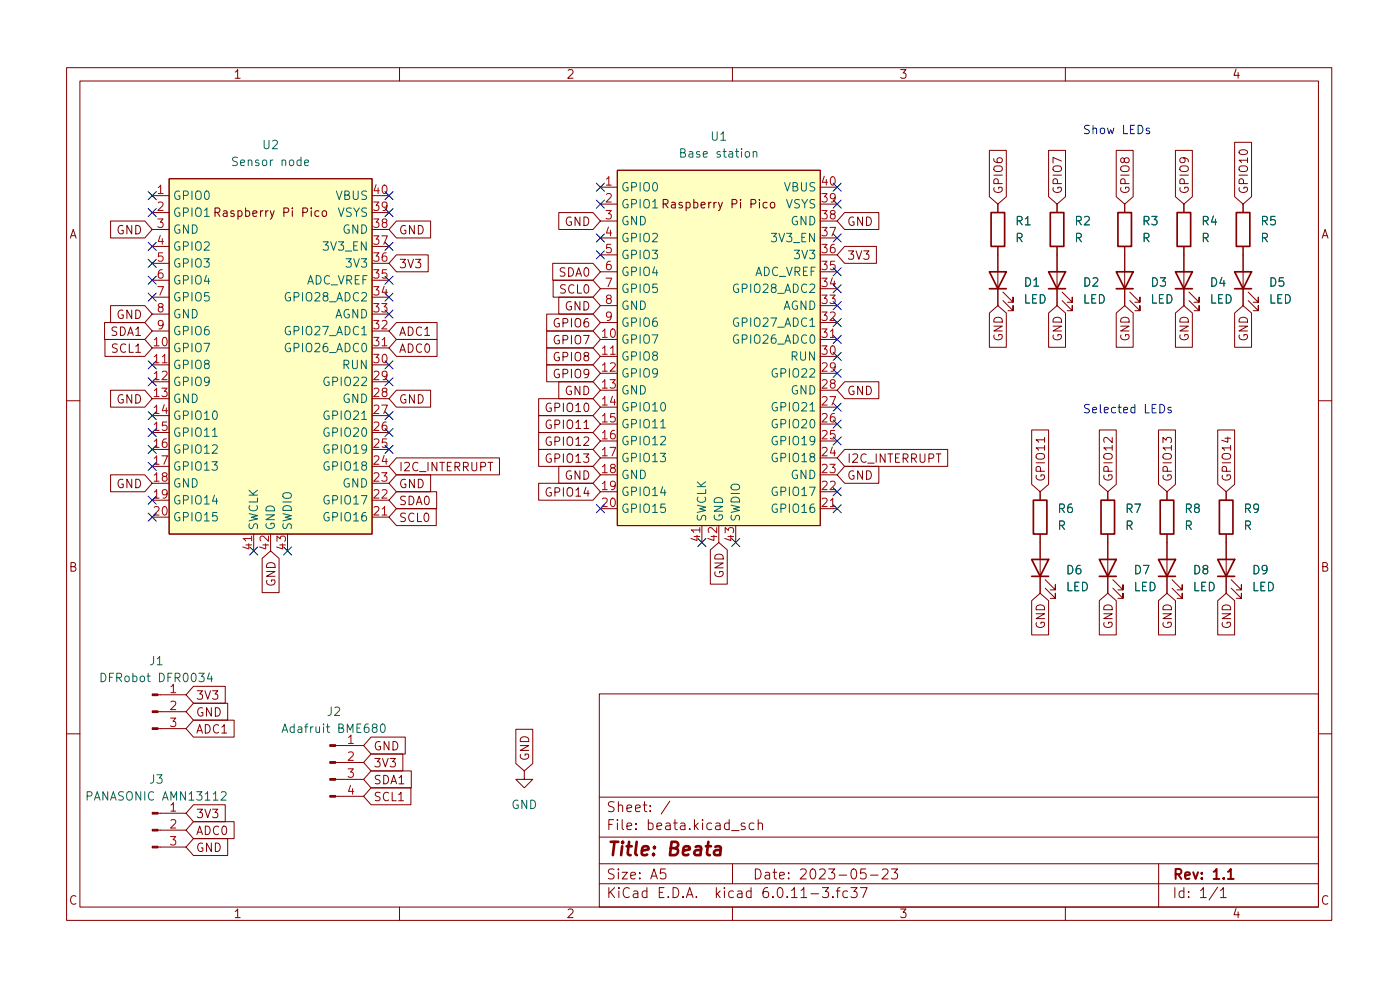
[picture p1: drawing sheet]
<svg xmlns="http://www.w3.org/2000/svg" width="210mm" height="148mm" viewBox="0 0 210 148" stroke-linecap="round" stroke-linejoin="round" font-family="sans-serif">
<g fill="none" stroke="#840000" stroke-width=".15">
<path d="M10 10.2h190v128h-190zM12 12.2h186v124h-186zM60 10.2v2M110 10.2v2M160 10.2v2M16.6 33.2h5.1l1.2 1.3-1.2 1.2h-5.1zM22.9 29.4h2.5M22.9 31.9h2.5M22.9 34.5h2.5M22.9 39.5h2.5M22.9 37h2.5M25.4 26.8h30.5v53.4h-30.5z"/>
<path d="M55.9 29.4h2.5M55.9 31.9h2.5M55.9 34.5h2.5M55.9 39.5h2.5M55.9 37h2.5M59.5 38.3h4.8v2.5h-4.8l-1.1-1.3zM59.5 33.2h5.2v2.5h-5.2l-1.1-1.2zM83 39.5h6.1l1.1 1.3-1.1 1.3h-6.1zM83.9 31.9h5.2l1.1 1.3-1.1 1.3h-5.2zM90.2 28.1h2.5M90.2 30.6h2.5M90.2 33.2h2.5"/>
<path d="M90.2 38.3h2.5M90.2 35.7h2.5M92.7 25.6h30.5v53.3h-30.5zM123.2 28.1h2.5M123.2 30.6h2.5M123.2 33.2h2.5M123.2 38.3h2.5M123.2 35.7h2.5M126.8 37h4.8v2.5h-4.8l-1.1-1.2zM126.8 31.9h5.2v2.6h-5.2l-1.1-1.3zM148.6 22.6h2.5v6.9l-1.2 1.1-1.3-1.1zM149.9 30.6v1.3"/>
<path d="M149.9 37v8.9M157.5 22.6h2.5v6.9l-1.3 1.1-1.2-1.1zM158.7 30.6v1.3M158.7 37v8.9M167.6 22.6h2.6v6.9l-1.3 1.1-1.3-1.1zM168.9 30.6v1.3M168.9 37v8.9M176.5 22.6h2.6v6.9l-1.3 1.1-1.3-1.1zM177.8 30.6v1.3M177.8 37v8.9M185.4 21.4h2.6v8.1l-1.3 1.1-1.3-1.1zM186.7 30.6v1.3"/>
<path d="M186.7 37v8.9M15.7 48.4h6l1.2 1.3-1.2 1.3h-6zM15.8 51h5.9l1.2 1.2-1.2 1.3h-5.9zM16.6 45.9h5.1l1.2 1.3-1.2 1.2h-5.1zM16.6 58.6h5.1l1.2 1.3-1.2 1.2h-5.1zM22.9 52.2h2.5M22.9 54.8h2.5M22.9 57.3h2.5M22.9 59.9h2.5M22.9 49.7h2.5M22.9 47.2h2.5M22.9 44.6h2.5"/>
<path d="M22.9 42.1h2.5M55.9 52.2h2.5M55.9 54.8h2.5M55.9 57.3h2.5M55.9 59.9h2.5M55.9 49.7h2.5M55.9 47.2h2.5M55.9 44.6h2.5M55.9 42.1h2.5M59.5 51h6.1v2.5h-6.1l-1.1-1.3zM59.5 48.4h6.1v2.6h-6.1l-1.1-1.3zM59.5 58.6h5.2v2.5h-5.2l-1.1-1.2z"/>
<path d="M80.9 59.9h8.2l1.1 1.2-1.1 1.3h-8.2zM82.1 54.8h7l1.1 1.2-1.1 1.3h-7zM82.1 52.2h7l1.1 1.3-1.1 1.3h-7zM82.1 49.7h7l1.1 1.3-1.1 1.2h-7zM82.1 47.2h7l1.1 1.2-1.1 1.3h-7zM83.1 42.1h6l1.1 1.2-1.1 1.3h-6zM83.9 44.6h5.2l1.1 1.3-1.1 1.3h-5.2zM83.9 57.3h5.2l1.1 1.3-1.1 1.3h-5.2zM90.2 51h2.5M90.2 53.5h2.5M90.2 56h2.5M90.2 58.6h2.5"/>
<path d="M90.2 48.4h2.5M90.2 45.9h2.5M90.2 43.3h2.5M90.2 40.8h2.5M123.2 51h2.5M123.2 53.5h2.5M123.2 56h2.5M123.2 58.6h2.5M123.2 48.4h2.5M123.2 45.9h2.5M123.2 43.3h2.5M123.2 40.8h2.5"/>
<path d="M126.8 57.3h5.2v2.6h-5.2l-1.1-1.3zM148.6 47l1.3-1.1 1.2 1.1v5.1h-2.5zM150.6 45.1l1.5 1.5v-.7v.7h-.7M150.6 43.8l1.5 1.6v-.8v.8h-.7M157.5 47l1.2-1.1 1.3 1.1v5.1h-2.5zM159.5 45.1l1.5 1.5v-.7v.7h-.7M159.5 43.8l1.5 1.6v-.8v.8h-.7M167.6 47l1.3-1.1 1.3 1.1v5.1h-2.6zM169.7 45.1l1.5 1.5v-.7v.7h-.8M169.7 43.8l1.5 1.6v-.8v.8h-.8M176.5 47l1.3-1.1 1.3 1.1v5.1h-2.6zM178.6 45.1l1.5 1.5v-.7v.7h-.8"/>
<path d="M178.6 43.8l1.5 1.6v-.8v.8h-.8M185.4 47l1.3-1.1 1.3 1.1v5.1h-2.6zM187.5 45.1l1.5 1.5v-.7v.7h-.8M187.5 43.8l1.5 1.6v-.8v.8h-.8M10 60.2h2M16.6 71.3h5.1l1.2 1.3-1.2 1.2h-5.1zM22.9 62.4h2.5M22.9 64.9h2.5M22.9 67.5h2.5M22.9 70h2.5M22.9 72.6h2.5M22.9 75.1h2.5"/>
<path d="M22.9 77.6h2.5M55.9 62.4h2.5M55.9 64.9h2.5M55.9 67.5h2.5M55.9 70h2.5M55.9 72.6h2.5M55.9 75.1h2.5M55.9 77.6h2.5M59.5 76.4h6v2.5h-6l-1.1-1.3zM59.5 71.3h5.2v2.5h-5.2l-1.1-1.2zM59.5 68.7h15.5v2.6h-15.5l-1.1-1.3zM59.5 73.8h6.1v2.6h-6.1l-1.1-1.3z"/>
<path d="M80.9 72.6h8.2l1.1 1.2-1.1 1.3h-8.2zM80.9 67.5h8.2l1.1 1.2-1.1 1.3h-8.2zM80.9 62.4h8.2l1.1 1.3-1.1 1.2h-8.2zM80.9 64.9h8.2l1.1 1.3-1.1 1.3h-8.2zM83.9 70h5.2l1.1 1.3-1.1 1.3h-5.2zM87.7 64.3h.7M90.2 61.1h2.5M90.2 63.7h2.5M90.2 66.2h2.5M90.2 68.7h2.5M90.2 71.3h2.5M90.2 73.8h2.5"/>
<path d="M90.2 76.4h2.5M105.4 78.9v2.5M107.9 78.9v2.5M110.5 78.9v2.5M123.2 61.1h2.5M123.2 63.7h2.5M123.2 66.2h2.5M123.2 68.7h2.5M123.2 71.3h2.5M123.2 73.8h2.5M123.2 76.4h2.5M126.8 67.5h15.5v2.5h-15.5l-1.1-1.3z"/>
<path d="M126.8 70h5.2v2.6h-5.2l-1.1-1.3zM154.9 64.5h2.6v8.2l-1.3 1.1-1.3-1.1zM156.2 73.8v1.3M156.9 65.7v.7M165.1 64.5h2.5v8.2l-1.2 1.1-1.3-1.1zM166.4 73.8v1.3M174 64.5h2.5v8.2l-1.2 1.1-1.3-1.1zM175.3 73.8v1.3M182.9 64.5h2.5v8.2l-1.3 1.1-1.2-1.1zM184.1 73.8v1.3M198 60.2h2M38.1 80.2v2.5"/>
<path d="M39.4 83.8l1.2-1.1 1.3 1.1v5.2h-2.5zM40.6 80.2v2.5M43.2 80.2v2.5M106.7 82.6l1.2-1.2 1.3 1.2v5.1h-2.5zM154.9 90.2l1.3-1.1 1.3 1.1v5.1h-2.6zM156.2 80.2v8.9M157 88.3l1.5 1.5v-.7v.7h-.8M157 87l1.5 1.6v-.8v.8h-.8M165.1 90.2l1.3-1.1 1.2 1.1v5.1h-2.5zM166.4 80.2v8.9M167.1 88.3l1.6 1.5v-.7v.7h-.8M167.1 87l1.6 1.6v-.8v.8h-.8"/>
<path d="M174 90.2l1.3-1.1 1.2 1.1v5.1h-2.5zM175.3 80.2v8.9M176 88.3l1.5 1.5v-.7v.7h-.7M176 87l1.5 1.6v-.8v.8h-.7M182.9 90.2l1.2-1.1 1.3 1.1v5.1h-2.5zM184.1 80.2v8.9M184.9 88.3l1.5 1.5v-.7v.7h-.7M184.9 87l1.5 1.6v-.8v.8h-.7M10 110.2h2M23.7 109.4h4.2M23.7 106.8h4.2M23.7 104.3h4.2"/>
<path d="M29.1 108.1h6.1v2.6h-6.1l-1.2-1.3zM29.1 103h4.7v2.6h-4.7l-1.2-1.3zM29.1 105.6h5.1v2.5h-5.1l-1.2-1.3zM50.4 119.5h4.2M50.4 117h4.2M50.4 114.5h4.2M50.4 111.9h4.2M55.7 118.3h6v2.5h-6l-1.1-1.3zM55.7 115.7h6.1v2.6h-6.1l-1.1-1.3zM55.7 110.7h5.2v2.5h-5.2l-1.1-1.3zM55.7 113.2h4.8v2.5h-4.8l-1.1-1.2zM77.5 109.5h2.5v5.1l-1.3 1.1-1.2-1.1z"/>
<path d="M78.7 115.7v1.3h1.3l-1.3 1.3-1.2-1.3h1.2M90 104.2h108v32h-108zM90 119.7h108M198 110.2h2M23.7 127.2h4.2M23.7 124.6h4.2M23.7 122.1h4.2M29.1 123.4h6.1v2.5h-6.1l-1.2-1.3zM29.1 120.8h4.7v2.6h-4.7l-1.2-1.3zM29.1 125.9h5.1v2.5h-5.1l-1.2-1.2zM60 136.2v2M90 132.7h108"/>
<path d="M90 129.7h108M90 125.7h108M95.5 124.4v.1M95.5 123.6v.2M97.7 121.7v.1M97.7 120.9v.2M100.6 120.3l-1.3 1.9M110 136.2v2M110 129.7v3M113.2 123.6l-.4-.1-.3 .3v.5l.2 .2h.5M113.9 123.7a.37 .37 0 0 1 .6 .1v.7M113.9 123v1.5"/>
<path d="M127.8 133.2h.9l-.5 .6a.41 .41 0 0 1 .5 .3v.4l-.1 .2h-.6l-.2-.1M129.2 133.2h1l-.6 1.5M130.7 131.4h1.2M132.5 130.6l.2-.2 .5 .1a.41 .41 0 0 1 .1 .6l-.9 .8h1M133.9 130.4h.9l-.5 .6a.41 .41 0 0 1 .5 .3v.4l-.1 .2h-.6l-.2-.1M160 136.2v2M174 129.7v6.5M183.3 133.7l.4-.5v1.5M183.3 134.7h.9"/>
</g>
<g fill="none" stroke="#840000" stroke-width=".25">
<path d="M148.8 31.9h2.1v5.1h-2.1zM157.7 31.9h2.1v5.1h-2.1zM167.9 31.9h2v5.1h-2zM176.8 31.9h2v5.1h-2zM185.7 31.9h2v5.1h-2zM148.6 40.8h2.5l-1.2 2.5zM148.6 43.3h2.5M157.5 40.8h2.5l-1.3 2.5zM157.5 43.3h2.5M167.6 40.8h2.6l-1.3 2.5zM167.6 43.3h2.6M176.5 40.8h2.6l-1.3 2.5z"/>
<path d="M176.5 43.3h2.6M185.4 40.8h2.6l-1.3 2.5zM185.4 43.3h2.6M155.2 75.1h2v5.1h-2zM165.4 75.1h2v5.1h-2zM174.2 75.1h2.1v5.1h-2.1zM183.1 75.1h2.1v5.1h-2.1zM154.9 84h2.6l-1.3 2.5zM154.9 86.5h2.6M165.1 84h2.5l-1.2 2.5zM165.1 86.5h2.5M174 84h2.5l-1.2 2.5z"/>
<path d="M174 86.5h2.5M182.9 84h2.5l-1.3 2.5zM182.9 86.5h2.5"/>
</g>
<g fill="#ffffc2" stroke="#ffffc2" stroke-width=".15">
<path d="M25.4 26.8h30.5v53.4h-30.5z"/>
<path d="M92.7 25.6h30.5v53.3h-30.5z"/>
</g>
<path d="M40.6 31.6l.3 .9M41.2 31.6l-.4 1.2-.2 .1M107.9 30.4l.3 .8M108.5 30.4l-.4 1.1-.2 .1" fill="none" stroke="#840000" stroke-width=".16"/>
<path d="M24.4 54.5h.7M57.4 51.9h.7M91.7 53.2h.7M124.7 50.6h.7M57.4 77.3h.7M105.1 79.2v.7M124.7 76h.7M37.8 80.5v.7" fill="none" stroke="#a90000" stroke-width=".15"/>
<g fill="none" stroke="#006464" stroke-width=".15">
<path d="M41 24l-.3 .1-.1 .2M113.1 22.9l.2-.2 .3 .1 .1 .8M54.3 50.3h.8M121.6 49h.8M31.9 65.5h.7M54.3 63h.8M99.2 64.2h.7M121.6 61.7h.8M22.1 101.5h.5M22.3 101.1v1.1l.3 .1M31.4 101l-.3 .9h.8M33.2 119l.5-.2 .2 .2 .1 .2-.8 .9h.8"/>
<path d="M49 109.1h.5M49.2 108.7v1.1l.3 .2"/>
</g>
<g fill="#840000" stroke="#840000" stroke-width=".15">
<path d="M49.5 119.4h.9v.3h-.9z"/>
<path d="M49.5 116.9h.9v.2h-.9z"/>
<path d="M49.5 114.3h.9v.3h-.9z"/>
<path d="M49.5 111.8h.9v.2h-.9z"/>
<path d="M22.9 109.3h.8v.2h-.8z"/>
<path d="M22.9 106.7h.8v.3h-.8z"/>
<path d="M22.9 104.2h.8v.2h-.8z"/>
<path d="M22.9 127h.8v.3h-.8z"/>
<path d="M22.9 124.5h.8v.2h-.8z"/>
<path d="M22.9 122h.8v.2h-.8z"/>
</g>
<path d="M170.4 61.2l-.3-.1-.3 .3v.3l.2 .2h.4M170.4 60.7v1.3" fill="none" stroke="#0000c2" stroke-width=".15"/>
<g fill="none" stroke="#000084" stroke-width=".15">
<path d="M22.3 31.3l1.2 1.2M22.3 28.8l1.2 1.2M22.3 38.9l1.2 1.2M22.3 36.4l1.2 1.2M23.5 31.3l-1.2 1.2M23.5 28.8l-1.2 1.2M23.5 38.9l-1.2 1.2M23.5 36.4l-1.2 1.2M57.8 28.8l1.2 1.2M57.8 36.4l1.2 1.2M57.8 31.3l1.2 1.2M59 31.3l-1.2 1.2"/>
<path d="M59 28.8l-1.2 1.2M59 36.4l-1.2 1.2M89.6 30l1.2 1.3M89.6 27.5l1.2 1.2M89.6 37.7l1.2 1.2M89.6 35.1l1.2 1.2M90.8 35.1l-1.2 1.2M90.8 30l-1.2 1.3M90.8 27.5l-1.2 1.2M90.8 37.7l-1.2 1.2M125.1 35.1l1.2 1.2M125.1 30l1.2 1.3"/>
<path d="M125.1 27.5l1.2 1.2M126.3 35.1l-1.2 1.2M126.3 30l-1.2 1.3M126.3 27.5l-1.2 1.2M22.3 54.2l1.2 1.2M22.3 56.7l1.2 1.2M22.3 41.5l1.2 1.2M22.3 44l1.2 1.2M23.5 54.2l-1.2 1.2M23.5 56.7l-1.2 1.2M23.5 41.5l-1.2 1.2M23.5 44l-1.2 1.2"/>
<path d="M57.8 44l1.2 1.2M57.8 54.2l1.2 1.2M57.8 56.7l1.2 1.2M57.8 41.5l1.2 1.2M57.8 46.5l1.2 1.3M59 44l-1.2 1.2M59 54.2l-1.2 1.2M59 56.7l-1.2 1.2M59 41.5l-1.2 1.2M59 46.5l-1.2 1.3M125.1 55.4l1.2 1.3M125.1 40.2l1.2 1.2"/>
<path d="M125.1 42.7l1.2 1.3M125.1 52.9l1.2 1.2M125.1 45.3l1.2 1.2M125.1 50.4l1.2 1.2M125.1 47.8l1.2 1.2M126.3 55.4l-1.2 1.3M126.3 40.2l-1.2 1.2M126.3 42.7l-1.2 1.3M126.3 52.9l-1.2 1.2M126.3 45.3l-1.2 1.2M126.3 50.4l-1.2 1.2M126.3 47.8l-1.2 1.2"/>
<path d="M22.3 69.4l1.2 1.2M22.3 61.8l1.2 1.2M22.3 66.9l1.2 1.2M22.3 64.3l1.2 1.2M22.3 74.5l1.2 1.2M22.3 77l1.2 1.2M23.5 69.4l-1.2 1.2M23.5 61.8l-1.2 1.2M23.5 66.9l-1.2 1.2M23.5 64.3l-1.2 1.2M23.5 74.5l-1.2 1.2M23.5 77l-1.2 1.2"/>
<path d="M57.8 61.8l1.2 1.2M57.8 64.3l1.2 1.2M57.8 66.9l1.2 1.2M59 66.9l-1.2 1.2M59 61.8l-1.2 1.2M59 64.3l-1.2 1.2M89.6 75.8l1.2 1.2M90.8 75.8l-1.2 1.2M125.1 73.2l1.2 1.2M125.1 60.5l1.2 1.2M125.1 63.1l1.2 1.2M125.1 75.8l1.2 1.2"/>
<path d="M125.1 65.6l1.2 1.2M126.3 73.2l-1.2 1.2M126.3 60.5l-1.2 1.2M126.3 63.1l-1.2 1.2M126.3 75.8l-1.2 1.2M126.3 65.6l-1.2 1.2M37.5 82.1l1.2 1.2M38.7 82.1l-1.2 1.2M42.6 82.1l1.2 1.2M43.8 82.1l-1.2 1.2M104.8 80.8l1.2 1.3M106 80.8l-1.2 1.3"/>
<path d="M109.9 80.8l1.2 1.3M111.1 80.8l-1.2 1.3"/>
</g>
<g font-size="2.8" fill="#840000">
<text x="91" y="129.1">Title:</text>
<text x="100.3" y="129.1">Beata</text>
</g>
<g font-size="2.1" fill="#840000">
<text x="91" y="125.1">File:</text>
<text x="91" y="122.4">Sheet:</text>
<text x="97.4" y="125.1">beata.kicad_sch</text>
<text x="91" y="135.3">KiCad</text>
<text x="91" y="132.5">Size:</text>
<text x="97.7" y="132.5">A5</text>
<text x="98.7" y="135.3">E.D.A.</text>
<text x="107.6" y="135.3">kicad</text>
<text x="113" y="132.5">Date:</text>
<text x="114.8" y="135.3">6.0.11-3.fc37</text>
<text x="120" y="132.5">2023-05-23</text>
<text x="176" y="132.5">Rev:</text>
<text x="176" y="135.3">Id:</text>
<text x="180.1" y="135.3">1/1</text>
<text x="182.1" y="132.5">1.1</text>
</g>
<g font-size="1.8" fill="#840000">
<text x="35" y="12.2">1</text>
<text x="85" y="12.2">2</text>
<text x="135" y="12.2">3</text>
<text x="185" y="12.2">4</text>
<text x="151" y="29.2" transform="rotate(-90 151 29.2)">GPIO6</text>
<text x="159.9" y="29.2" transform="rotate(-90 159.9 29.2)">GPIO7</text>
<text x="170" y="29.2" transform="rotate(-90 170 29.2)">GPIO8</text>
<text x="178.9" y="29.2" transform="rotate(-90 178.9 29.2)">GPIO9</text>
<text x="187.8" y="29.2" transform="rotate(-90 187.8 29.2)">GPIO10</text>
<text x="17.4" y="35.6">GND</text>
<text x="42.4" y="32.9">Pi</text>
<text x="45.4" y="32.9">Pico</text>
<text x="59.8" y="35.6">GND</text>
<text x="84.7" y="34.3">GND</text>
<text x="109.7" y="31.7">Pi</text>
<text x="112.7" y="31.7">Pico</text>
<text x="127.2" y="34.3">GND</text>
<text x="10.4" y="36.2">A</text>
<text x="59.8" y="40.6">3V3</text>
<text x="83.8" y="41.9">SDA0</text>
<text x="127.2" y="39.4">3V3</text>
<text x="198.4" y="36.2">A</text>
<text x="83.9" y="44.5">SCL0</text>
<text x="84.7" y="47">GND</text>
<text x="16.5" y="50.8">SDA1</text>
<text x="16.6" y="53.3">SCL1</text>
<text x="17.4" y="48.3">GND</text>
<text x="59.8" y="53.3">ADC0</text>
<text x="59.8" y="50.8">ADC1</text>
<text x="82.9" y="52.1">GPIO7</text>
<text x="82.9" y="49.5">GPIO6</text>
<text x="151" y="51.3" transform="rotate(-90 151 51.3)">GND</text>
<text x="159.9" y="51.3" transform="rotate(-90 159.9 51.3)">GND</text>
<text x="170" y="51.3" transform="rotate(-90 170 51.3)">GND</text>
<text x="178.9" y="51.3" transform="rotate(-90 178.9 51.3)">GND</text>
<text x="187.8" y="51.3" transform="rotate(-90 187.8 51.3)">GND</text>
<text x="82.9" y="57.2">GPIO9</text>
<text x="82.9" y="54.6">GPIO8</text>
<text x="84.7" y="59.7">GND</text>
<text x="127.2" y="59.7">GND</text>
<text x="17.4" y="61">GND</text>
<text x="59.8" y="61">GND</text>
<text x="81.7" y="62.2">GPIO10</text>
<text x="81.7" y="64.8">GPIO11</text>
<text x="59.8" y="71.1">I2C_INTERRUPT</text>
<text x="81.7" y="69.9">GPIO13</text>
<text x="81.7" y="67.3">GPIO12</text>
<text x="127.2" y="69.9">I2C_INTERRUPT</text>
<text x="17.4" y="73.7">GND</text>
<text x="59.8" y="73.7">GND</text>
<text x="59.8" y="76.2">SDA0</text>
<text x="81.7" y="74.9">GPIO14</text>
<text x="84.7" y="72.4">GND</text>
<text x="127.2" y="72.4">GND</text>
<text x="157.3" y="72.4" transform="rotate(-90 157.3 72.4)">GPIO11</text>
<text x="167.5" y="72.4" transform="rotate(-90 167.5 72.4)">GPIO12</text>
<text x="176.4" y="72.4" transform="rotate(-90 176.4 72.4)">GPIO13</text>
<text x="185.3" y="72.4" transform="rotate(-90 185.3 72.4)">GPIO14</text>
<text x="59.8" y="78.7">SCL0</text>
<text x="10.3" y="86.2">B</text>
<text x="41.8" y="88.2" transform="rotate(-90 41.8 88.2)">GND</text>
<text x="109.1" y="86.9" transform="rotate(-90 109.1 86.9)">GND</text>
<text x="198.3" y="86.2">B</text>
<text x="157.3" y="94.5" transform="rotate(-90 157.3 94.5)">GND</text>
<text x="167.5" y="94.5" transform="rotate(-90 167.5 94.5)">GND</text>
<text x="176.4" y="94.5" transform="rotate(-90 176.4 94.5)">GND</text>
<text x="185.3" y="94.5" transform="rotate(-90 185.3 94.5)">GND</text>
<text x="29.4" y="105.4">3V3</text>
<text x="29.4" y="108">GND</text>
<text x="29.4" y="110.5">ADC1</text>
<text x="56" y="113">GND</text>
<text x="56" y="118.1">SDA1</text>
<text x="56" y="115.6">3V3</text>
<text x="79.9" y="114.3" transform="rotate(-90 79.9 114.3)">GND</text>
<text x="29.4" y="125.7">ADC0</text>
<text x="29.4" y="123.2">3V3</text>
<text x="56" y="120.7">SCL1</text>
<text x="29.4" y="128.3">GND</text>
<text x="10.3" y="136.2">C</text>
<text x="198.3" y="136.2">C</text>
<text x="35" y="138.2">1</text>
<text x="85" y="138.2">2</text>
<text x="135" y="138.2">3</text>
<text x="185" y="138.2">4</text>
</g>
<g font-size="1.8" fill="#006464">
<text x="39.3" y="22.8">U2</text>
<text x="106.6" y="21.5">U1</text>
<text x="34.6" y="25.3">Sensor</text>
<text x="42.1" y="25.3">node</text>
<text x="93.2" y="29.1">GPIO0</text>
<text x="101.9" y="24">Base</text>
<text x="107.5" y="24">station</text>
<text x="117.6" y="29.1">VBUS</text>
<text x="25.9" y="30.4">GPIO0</text>
<text x="25.9" y="32.9">GPIO1 Raspberry</text>
<text x="25.9" y="35.5">GND</text>
<text x="50.3" y="30.4">VBUS</text>
<text x="50.6" y="32.9">VSYS</text>
<text x="51.3" y="35.5">GND</text>
<text x="93.2" y="31.7">GPIO1 Raspberry</text>
<text x="93.2" y="34.2">GND</text>
<text x="117.9" y="31.7">VSYS</text>
<text x="118.7" y="34.2">GND</text>
<text x="152.4" y="34.2">R1</text>
<text x="161.3" y="34.2">R2</text>
<text x="171.5" y="34.2">R3</text>
<text x="180.3" y="34.2">R4</text>
<text x="189.2" y="34.2">R5</text>
<text x="25.9" y="38">GPIO2</text>
<text x="25.9" y="40.6">GPIO3</text>
<text x="48.3" y="38">3V3_EN</text>
<text x="51.7" y="40.6">3V3</text>
<text x="93.2" y="36.7">GPIO2</text>
<text x="93.2" y="39.3">GPIO3</text>
<text x="93.2" y="41.8">GPIO4</text>
<text x="113.3" y="41.8">ADC_VREF</text>
<text x="115.6" y="36.7">3V3_EN</text>
<text x="119" y="39.3">3V3</text>
<text x="152.4" y="36.7">R</text>
<text x="161.3" y="36.7">R</text>
<text x="171.5" y="36.7">R</text>
<text x="180.3" y="36.7">R</text>
<text x="189.2" y="36.7">R</text>
<text x="25.9" y="43.1">GPIO4</text>
<text x="25.9" y="45.6">GPIO5</text>
<text x="42.5" y="45.6">GPIO28_ADC2</text>
<text x="46" y="43.1">ADC_VREF</text>
<text x="93.2" y="44.4">GPIO5</text>
<text x="93.2" y="46.9">GND</text>
<text x="109.8" y="44.4">GPIO28_ADC2</text>
<text x="117.6" y="46.9">AGND</text>
<text x="153.7" y="43.4">D1</text>
<text x="153.7" y="46">LED</text>
<text x="162.6" y="43.4">D2</text>
<text x="162.6" y="46">LED</text>
<text x="172.7" y="43.4">D3</text>
<text x="172.7" y="46">LED</text>
<text x="181.6" y="43.4">D4</text>
<text x="181.6" y="46">LED</text>
<text x="190.5" y="43.4">D5</text>
<text x="190.5" y="46">LED</text>
<text x="25.9" y="53.3">GPIO7</text>
<text x="25.9" y="48.2">GND</text>
<text x="25.9" y="50.7">GPIO6</text>
<text x="42.5" y="53.3">GPIO26_ADC0</text>
<text x="42.5" y="50.7">GPIO27_ADC1</text>
<text x="50.3" y="48.2">AGND</text>
<text x="93.2" y="52">GPIO7</text>
<text x="93.2" y="49.4">GPIO6</text>
<text x="109.8" y="52">GPIO26_ADC0</text>
<text x="109.8" y="49.4">GPIO27_ADC1</text>
<text x="25.9" y="55.8">GPIO8</text>
<text x="25.9" y="58.3">GPIO9</text>
<text x="48.3" y="58.3">GPIO22</text>
<text x="51.3" y="55.8">RUN</text>
<text x="93.2" y="54.5">GPIO8</text>
<text x="93.2" y="57.1">GPIO9</text>
<text x="93.2" y="59.6">GND</text>
<text x="115.6" y="57.1">GPIO22</text>
<text x="118.6" y="54.5">RUN</text>
<text x="118.7" y="59.6">GND</text>
<text x="25.9" y="60.9">GND</text>
<text x="25.9" y="63.4">GPIO10</text>
<text x="25.9" y="66">GPIO11</text>
<text x="48.3" y="66">GPIO20</text>
<text x="48.3" y="63.4">GPIO21</text>
<text x="51.3" y="60.9">GND</text>
<text x="93.2" y="62.1">GPIO10</text>
<text x="93.2" y="64.7">GPIO11</text>
<text x="115.6" y="64.7">GPIO20</text>
<text x="115.6" y="62.1">GPIO21</text>
<text x="25.9" y="68.5">GPIO12</text>
<text x="25.9" y="71">GPIO13</text>
<text x="48.3" y="71">GPIO18</text>
<text x="48.3" y="68.5">GPIO19</text>
<text x="93.2" y="67.2">GPIO12</text>
<text x="93.2" y="69.8">GPIO13</text>
<text x="115.6" y="69.8">GPIO18</text>
<text x="115.6" y="67.2">GPIO19</text>
<text x="25.9" y="73.6">GND</text>
<text x="25.9" y="76.1">GPIO14</text>
<text x="48.3" y="76.1">GPIO17</text>
<text x="51.3" y="73.6">GND</text>
<text x="93.2" y="72.3">GND</text>
<text x="93.2" y="74.8">GPIO14</text>
<text x="93.2" y="77.4">GPIO15</text>
<text x="115.6" y="77.4">GPIO16</text>
<text x="115.6" y="74.8">GPIO17</text>
<text x="118.7" y="72.3">GND</text>
<text x="158.8" y="77.4">R6</text>
<text x="168.9" y="77.4">R7</text>
<text x="177.8" y="77.4">R8</text>
<text x="186.7" y="77.4">R9</text>
<text x="25.9" y="78.7">GPIO15</text>
<text x="39.1" y="79.7" transform="rotate(-90 39.1 79.7)">SWCLK</text>
<text x="41.7" y="79.7" transform="rotate(-90 41.7 79.7)">GND</text>
<text x="44.2" y="79.7" transform="rotate(-90 44.2 79.7)">SWDIO</text>
<text x="48.3" y="78.7">GPIO16</text>
<text x="106.4" y="78.4" transform="rotate(-90 106.4 78.4)">SWCLK</text>
<text x="109" y="78.4" transform="rotate(-90 109 78.4)">GND</text>
<text x="111.5" y="78.4" transform="rotate(-90 111.5 78.4)">SWDIO</text>
<text x="158.8" y="79.9">R</text>
<text x="168.9" y="79.9">R</text>
<text x="177.8" y="79.9">R</text>
<text x="186.7" y="79.9">R</text>
<text x="160" y="86.6">D6</text>
<text x="160" y="89.1">LED</text>
<text x="170.2" y="86.6">D7</text>
<text x="170.2" y="89.1">LED</text>
<text x="179.1" y="86.6">D8</text>
<text x="179.1" y="89.1">LED</text>
<text x="188" y="86.6">D9</text>
<text x="188" y="89.1">LED</text>
<text x="22.3" y="100.2">J1</text>
<text x="14.8" y="102.8">DFRobot</text>
<text x="23.7" y="102.8">DFR0034</text>
<text x="49" y="107.9">J2</text>
<text x="42.2" y="110.4">Adafruit</text>
<text x="50.7" y="110.4">BME680</text>
<text x="22.3" y="118">J3</text>
<text x="12.7" y="120.6">PANASONIC AMN13112</text>
<text x="76.7" y="121.8">GND</text>
</g>
<g font-size="1.8" fill="#0000c2">
<text x="162.6" y="20.1">Show</text>
<text x="168.5" y="20.1">LEDs</text>
<text x="162.6" y="62">Selected</text>
<text x="171.8" y="62">LEDs</text>
</g>
<g font-size="1.8" fill="#a90000">
<text x="23.4" y="29.1">1</text>
<text x="55.9" y="29.1">40</text>
<text x="90.8" y="27.8">1</text>
<text x="123.2" y="27.8">40</text>
<text x="23.4" y="31.7">2</text>
<text x="23.4" y="34.2">3</text>
<text x="55.9" y="34.2">38</text>
<text x="55.9" y="31.7">39</text>
<text x="90.8" y="30.4">2</text>
<text x="90.8" y="32.9">3</text>
<text x="90.8" y="35.5">4</text>
<text x="123.2" y="35.5">37</text>
<text x="123.2" y="32.9">38</text>
<text x="123.2" y="30.4">39</text>
<text x="23.4" y="36.7">4</text>
<text x="23.4" y="39.3">5</text>
<text x="23.4" y="41.8">6</text>
<text x="55.9" y="41.8">35</text>
<text x="55.9" y="39.3">36</text>
<text x="55.9" y="36.7">37</text>
<text x="90.8" y="38">5</text>
<text x="90.8" y="40.5">6</text>
<text x="123.2" y="40.5">35</text>
<text x="123.2" y="38">36</text>
<text x="23.4" y="44.4">7</text>
<text x="23.4" y="46.9">8</text>
<text x="55.9" y="46.9">33</text>
<text x="55.9" y="44.4">34</text>
<text x="90.8" y="43.1">7</text>
<text x="90.8" y="45.6">8</text>
<text x="123.2" y="45.6">33</text>
<text x="123.2" y="43.1">34</text>
<text x="22.8" y="52">10</text>
<text x="23.4" y="49.4">9</text>
<text x="55.9" y="52">31</text>
<text x="55.9" y="49.4">32</text>
<text x="90.2" y="50.7">10</text>
<text x="90.2" y="53.2">11</text>
<text x="90.8" y="48.2">9</text>
<text x="123.2" y="53.2">30</text>
<text x="123.2" y="50.7">31</text>
<text x="123.2" y="48.2">32</text>
<text x="22.8" y="54.5">11</text>
<text x="22.8" y="57.1">12</text>
<text x="22.8" y="59.6">13</text>
<text x="55.9" y="59.6">28</text>
<text x="55.9" y="57.1">29</text>
<text x="55.9" y="54.5">30</text>
<text x="90.2" y="55.8">12</text>
<text x="90.2" y="58.3">13</text>
<text x="123.2" y="58.3">28</text>
<text x="123.2" y="55.8">29</text>
<text x="22.8" y="62.1">14</text>
<text x="22.8" y="64.7">15</text>
<text x="55.9" y="64.7">26</text>
<text x="55.9" y="62.1">27</text>
<text x="90.2" y="60.9">14</text>
<text x="90.2" y="63.4">15</text>
<text x="90.2" y="65.9">16</text>
<text x="123.2" y="65.9">25</text>
<text x="123.2" y="63.4">26</text>
<text x="123.2" y="60.9">27</text>
<text x="22.8" y="67.2">16</text>
<text x="22.8" y="69.8">17</text>
<text x="55.9" y="69.8">24</text>
<text x="55.9" y="67.2">25</text>
<text x="90.2" y="68.5">17</text>
<text x="90.2" y="71">18</text>
<text x="123.2" y="71">23</text>
<text x="123.2" y="68.5">24</text>
<text x="22.8" y="72.3">18</text>
<text x="22.8" y="74.8">19</text>
<text x="22.8" y="77.4">20</text>
<text x="55.9" y="77.4">21</text>
<text x="55.9" y="74.8">22</text>
<text x="55.9" y="72.3">23</text>
<text x="90.2" y="73.6">19</text>
<text x="90.2" y="76.1">20</text>
<text x="123.2" y="76.1">21</text>
<text x="123.2" y="73.6">22</text>
<text x="37.8" y="82.7" transform="rotate(-90 37.8 82.7)">41</text>
<text x="40.4" y="82.7" transform="rotate(-90 40.4 82.7)">42</text>
<text x="42.9" y="82.7" transform="rotate(-90 42.9 82.7)">43</text>
<text x="105.2" y="81.5" transform="rotate(-90 105.2 81.5)">41</text>
<text x="107.7" y="81.5" transform="rotate(-90 107.7 81.5)">42</text>
<text x="110.2" y="81.5" transform="rotate(-90 110.2 81.5)">43</text>
<text x="25.4" y="104">1</text>
<text x="25.4" y="106.6">2</text>
<text x="25.4" y="109.1">3</text>
<text x="52" y="111.7">1</text>
<text x="52" y="114.2">2</text>
<text x="52" y="116.7">3</text>
<text x="52" y="119.3">4</text>
<text x="25.4" y="121.8">1</text>
<text x="25.4" y="124.4">2</text>
<text x="25.4" y="126.9">3</text>
</g>
</svg>
